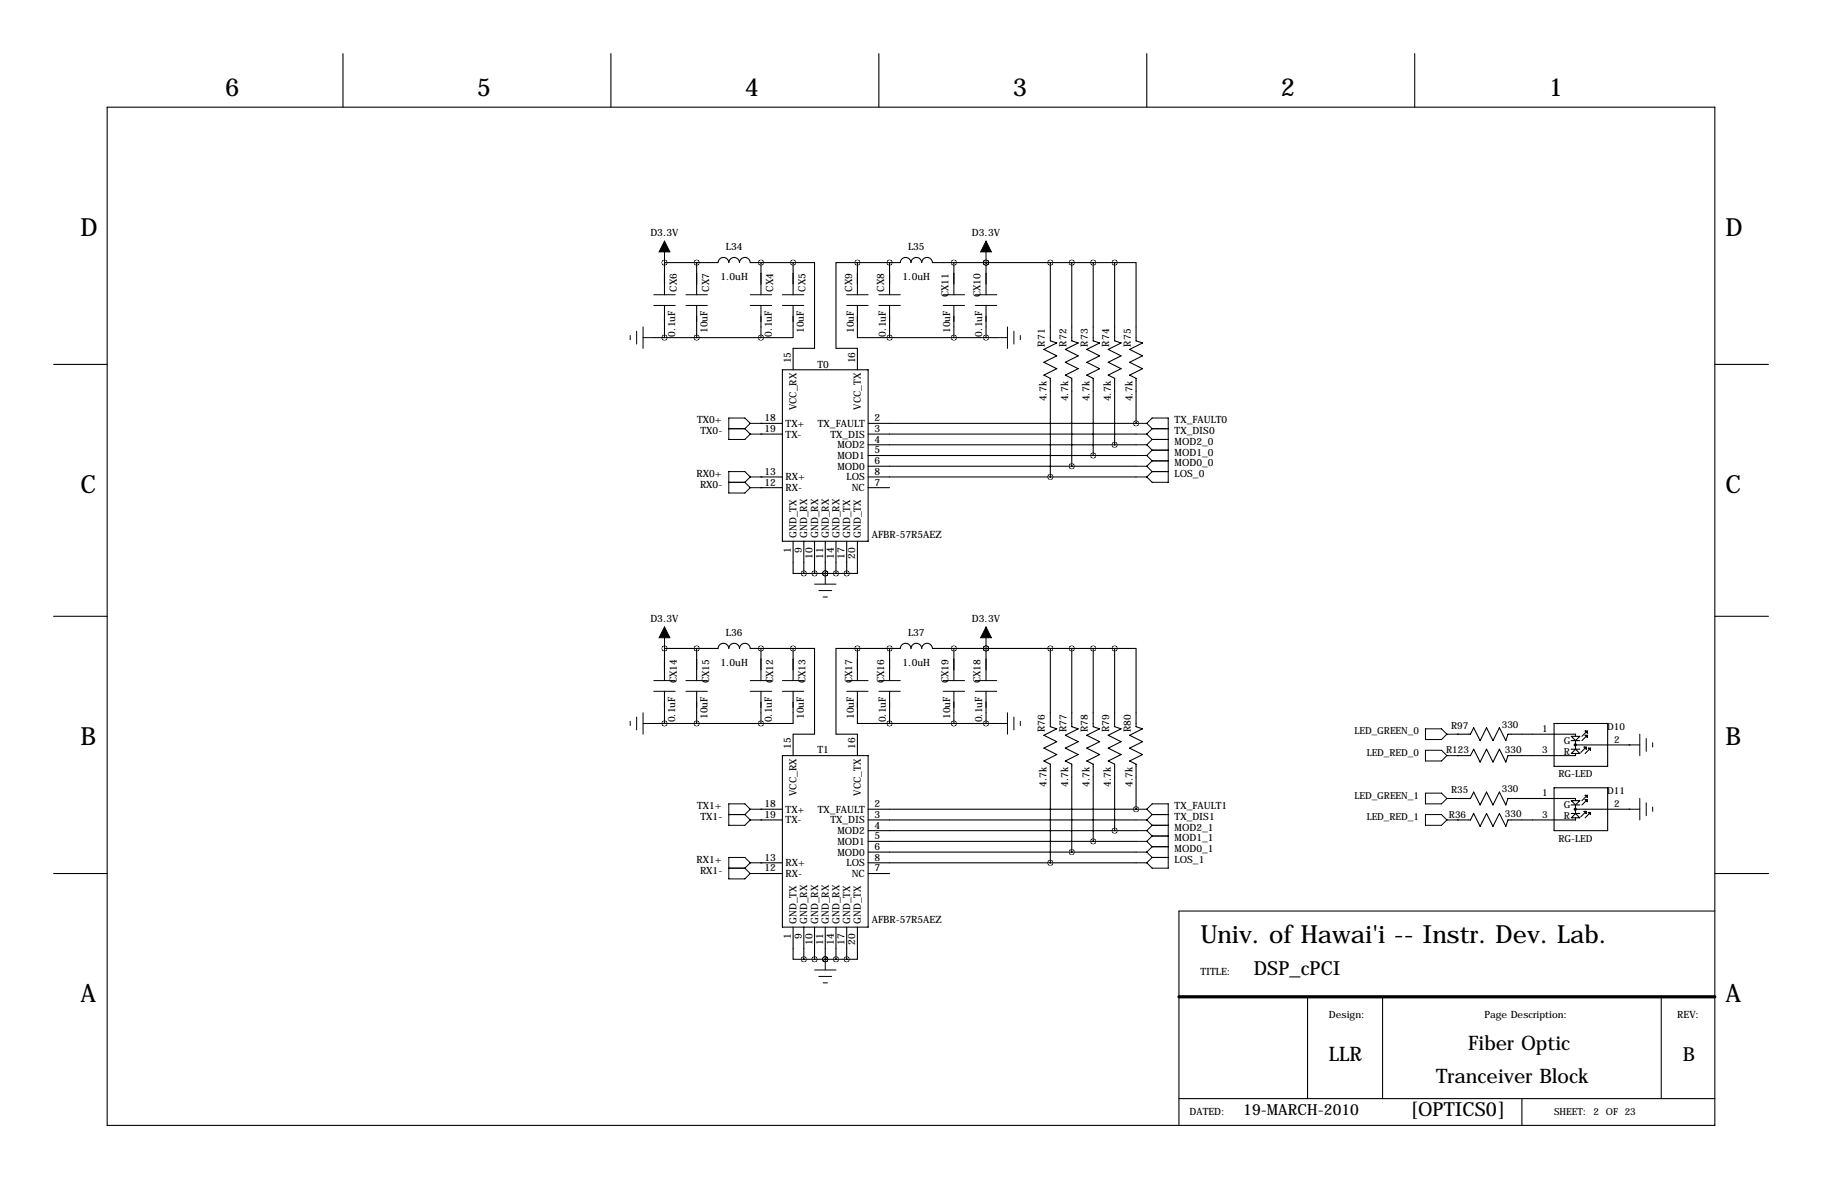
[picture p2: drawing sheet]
<svg xmlns="http://www.w3.org/2000/svg" width="432mm" height="279mm" viewBox="0 0 432 279" stroke-linecap="round" stroke-linejoin="round" font-family="sans-serif">
<g fill="none" stroke="#000" stroke-width=".25">
<path d="M81.3 12.7v12.7M144.8 12.7v12.7M208.3 12.7v12.7M271.8 12.7v12.7M335.3 12.7v12.7M25.4 25.4h381v241.3h-381zM157.5 62.2h12.7a1.27 1.27 0 0 1 1.3-1.2 1.27 1.27 0 0 1 1.2 1.2 1.27 1.27 0 0 1 1.3-1.2 1.27 1.27 0 0 1 1.3 1.2 1.27 1.27 0 0 1 1.2-1.2 1.27 1.27 0 0 1 1.3 1.2h10.2M157.5 62.2h.1M157.5 62.2v7.6M157.5 72.4v7.6M165.1 62.2v7.6M165.1 72.4v7.6"/>
<path d="M180.3 62.2h.1M180.3 62.2v7.6M180.3 72.4v7.6M188 72.4v7.6h-7.7M188 62.2h5v20.3h-5v5.1M188 62.2v7.6M203.2 62.2h10.2a1.27 1.27 0 0 1 1.2-1.2 1.27 1.27 0 0 1 1.3 1.2 1.27 1.27 0 0 1 1.3-1.2 1.27 1.27 0 0 1 1.2 1.2 1.27 1.27 0 0 1 1.3-1.2 1.27 1.27 0 0 1 1.3 1.2h43.2M203.2 72.4v7.6h7.6M203.2 62.2h-5.1v20.3h5.1v5.1M203.2 62.2v7.6M210.8 62.2h.1M210.8 62.2v7.6"/>
<path d="M210.8 72.4v7.6M226.1 62.2v7.6M226.1 72.4v7.6M233.7 62.2h.1M233.7 62.2v7.6M233.7 72.4v7.6M248.9 62.2v18.6l1.5 .5-3 1.5 3 1.5-3 1.6 3 1.5-3 1.5 1.5 .8v23.3M254 62.2v18.6l1.5 .5-3 1.5 3 1.5-3 1.6 3 1.5-3 1.5 1.5 .8v20.8M259.1 62.2v18.6l1.5 .5-3 1.5 3 1.5-3 1.6 3 1.5-3 1.5 1.5 .8v18.2M264.2 62.2h5v18.6l1.6 .5-3.1 1.5 3.1 1.5-3.1 1.6 3.1 1.5-3.1 1.5 1.5 .8v10.6M264.2 62.2v18.6l1.5 .5-3.1 1.5 3.1 1.5-3.1 1.6 3.1 1.5-3.1 1.5 1.6 .8v15.7M12.7 86.4h12.7"/>
<path d="M154.9 80h25.4M185.4 87.6h20.3v40.7h-20.3zM210.8 80h25.4M406.4 86.4h12.7M180.3 100.3h.1M180.3 102.9h.1M180.3 113h.1M180.3 115.6h.1M180.3 100.3h5.1M180.3 102.9h5.1M180.3 115.6h5.1M180.3 113h5.1"/>
<path d="M205.7 100.3h63.5M205.7 102.9h63.5M205.7 105.4h63.5M205.7 107.9h63.5M205.7 110.5h63.5M205.7 115.6h5.1M205.7 113h63.5M269.2 100.3h.1M188 128.3v7.6h2.5M190.5 128.3v7.6M190.5 135.9h10.2M193 128.3v7.6"/>
<path d="M195.6 135.9h.1M195.6 128.3v7.6M198.1 128.3v7.6M200.7 128.3v7.6M203.2 128.3v7.6h-2.5M12.7 146h12.7M157.5 153.7h.1M157.5 153.7v7.6M157.5 153.7h12.7M165.1 153.7v7.6M170.2 153.7a1.27 1.27 0 0 1 1.3-1.2 1.27 1.27 0 0 1 1.2 1.2M172.7 153.7a1.27 1.27 0 0 1 1.3-1.2 1.27 1.27 0 0 1 1.3 1.2"/>
<path d="M175.3 153.7a1.27 1.27 0 0 1 1.2-1.2 1.27 1.27 0 0 1 1.3 1.2h10.2M180.3 153.7h.1M180.3 153.7v7.6M188 153.7h5v20.3h-5v5.1M188 153.7v7.6M203.2 153.7h-5.1v20.3h5.1v5.1M203.2 153.7v7.6M203.2 153.7h10.2M210.8 153.7h.1M210.8 153.7v7.6M213.4 153.7a1.27 1.27 0 0 1 1.2-1.2 1.27 1.27 0 0 1 1.3 1.2M215.9 153.7a1.27 1.27 0 0 1 1.3-1.2 1.27 1.27 0 0 1 1.2 1.2"/>
<path d="M218.4 153.7a1.27 1.27 0 0 1 1.3-1.2 1.27 1.27 0 0 1 1.3 1.2h43.2M226.1 153.7v7.6M233.7 153.7h.1M233.7 153.7v7.6M248.9 153.7v18.5l1.5 .5-3 1.5 3 1.6-3 1.5 3 1.5-3 1.5 1.5 .8v23.4M254 153.7v18.5l1.5 .5-3 1.5 3 1.6-3 1.5 3 1.5-3 1.5 1.5 .8v20.8M259.1 153.7v18.5l1.5 .5-3 1.5 3 1.6-3 1.5 3 1.5-3 1.5 1.5 .8v18.3M264.2 153.7h5v18.5l1.6 .5-3.1 1.5 3.1 1.6-3.1 1.5 3.1 1.5-3.1 1.5 1.5 .8v10.7M264.2 153.7v18.5l1.5 .5-3.1 1.5 3.1 1.6-3.1 1.5 3.1 1.5-3.1 1.5 1.6 .8v15.7M406.4 146h12.7M154.9 171.4h25.4M157.5 163.8v7.6"/>
<path d="M165.1 163.8v7.6M180.3 163.8v7.6M185.4 179.1h20.3v40.6h-20.3zM188 163.8v7.6h-7.7M203.2 163.8v7.6h7.6M210.8 163.8v7.6M210.8 171.4h25.4M226.1 163.8v7.6M233.7 163.8v7.6M345.4 174h.1M345.4 179.1h.1M345.4 174h3.1l.7-1.5 1.6 3 1.5-3 1.5 3 1.5-3 1.6 3 .5-1.5h16v.5"/>
<path d="M368.3 171.4h12.7v10.2h-12.7zM372.4 174.5h2l-1 1M372.4 175.5h2M372.4 177.5h2M372.6 174.5l-.1 .1 .9 .9M373.4 178.6v.5h-16l-.5 1.5-1.6-3.1-1.5 3.1-1.5-3.1-1.5 3.1-1.6-3.1-.7 1.6h-3.1M373.4 175.5v2M373.4 177.5l1 1.1h-2M373.4 177.5l-.9 1 .1 .1M373.4 176.5h12.7M375.4 177h.5v.5zM375.7 173.2h.5v.5z"/>
<path d="M375.7 174.2h.5v.6zM375.7 177.3l-1.1 1M375.9 173.5l-1 1M375.9 174.5l-1 1M376.4 177.3h.5v.5zM376.7 177.5l-1 1.1M386.1 176.5h.1M180.3 191.8h.1M180.3 194.3h.1M180.3 191.8h5.1M180.3 194.3h5.1M205.7 191.8h63.5"/>
<path d="M205.7 194.3h63.5M205.7 196.8h63.5M205.7 199.4h63.5M269.2 191.8h.1M345.4 189.2h.1M345.4 194.3h.1M345.4 189.2h3.1l.7-1.5 1.6 3.1 1.5-3.1 1.5 3.1 1.5-3.1 1.6 3.1 .5-1.6h16v.5M368.3 186.7h12.7v10.1h-12.7zM372.4 189.7h2l-1 1.1M372.4 190.8h2M372.4 192.8h2M372.6 189.7l-.1 .1 .9 1"/>
<path d="M373.4 191.8h12.7M373.4 193.8v.5h-16l-.5 1.5-1.6-3-1.5 3-1.5-3-1.5 3-1.6-3-.7 1.5h-3.1M373.4 190.8v2M373.4 192.8l1 1h-2M373.4 192.8l-.9 .9 .1 .1M375.4 192.3h.5v.5zM375.7 188.5h.5v.5zM375.7 189.5h.5v.5zM375.7 192.5l-1.1 1M375.9 188.7l-1 1M375.9 189.7l-1 1.1M376.4 192.5h.5v.5z"/>
<path d="M376.7 192.8l-1 1M386.1 191.8h.1M12.7 207h12.7M180.3 204.5h.1M180.3 207h.1M180.3 207h5.1M180.3 204.5h5.1M188 219.7v7.6h2.5M190.5 219.7v7.6M193 219.7v7.6M195.6 219.7v7.6M198.1 219.7v7.6"/>
<path d="M200.7 219.7v7.6M203.2 219.7v7.6h-2.5M205.7 207h5.1M205.7 201.9h63.5M205.7 204.5h63.5M406.4 215.9h-127v50.8M406.5 207h12.7M190.5 227.3h10.2M195.6 227.3h.1M309.9 236.2v24.1M327.7 236.2v24.1M393.7 236.2v24.1"/>
<path d="M279.4 260.3h127M360.7 260.3v6.4"/>
<circle cx="373.3" cy="176.5" r=".25"/>
<circle cx="373.3" cy="191.8" r=".25"/>
</g>
<path d="M279.4 236.2h127" fill="none" stroke="#000" stroke-width=".76"/>
<g fill="none" stroke="#000" stroke-width=".24">
<path d="M157.5 57.2v5M233.7 57.2v5M149.4 79.5v1M150.9 78.5v3M152.4 77.5v5M154.9 72.4h5.1M154.9 69.8h5.1M162.6 72.4h5M162.6 69.8h5M177.8 72.4h5.1M177.8 69.8h5.1M185.4 72.4h5.1"/>
<path d="M185.4 69.8h5.1M200.7 72.4h5M200.7 69.8h5M208.3 72.4h5.1M208.3 69.8h5.1M223.5 72.4h5.1M223.5 69.8h5.1M231.1 72.4h5.1M231.1 69.8h5.1M238.8 77.5v5M240.3 78.5v3M241.8 79.5v1"/>
<path d="M152.4 80h2.5M236.2 80h2.6M172.7 101.6h3.8M172.7 114.3h3.8M176.5 101.6l1.3 1.3M176.5 114.3l1.3 1.3M177.8 100.3h2.5M177.8 100.3l-1.3-1.2h-3.8v5h3.8l1.3-1.2M177.8 102.9h2.5M177.8 113l-1.3-1.2h-3.8v5h3.8l1.3-1.2M177.8 113h2.5M177.8 100.3l-1.3 1.3"/>
<path d="M177.8 113l-1.3 1.3M177.8 115.6h2.5M269.2 100.3h2.6M269.2 102.9h2.6M269.2 105.4h2.6M269.2 107.9h2.6M269.2 110.5h2.6M269.2 113h2.6M271.8 100.3l1.2 1.3M271.8 100.3l1.2-1.2h3.9v15.2h-3.9l-1.2-1.3M271.8 102.9l1.2 1.2M271.8 105.4l1.2 1.3"/>
<path d="M271.8 107.9l1.2 1.3M271.8 110.5l1.2 1.3M273 101.6h3.9M273 104.1h3.9M273 101.6l-1.2 1.3M273 106.7h3.9M273 104.1l-1.2 1.3M273 109.2h3.9M273 106.7l-1.2 1.2M273 111.8h3.9M273 109.2l-1.2 1.3M273 111.8l-1.2 1.2"/>
<path d="M193 138.4h5.1M194.1 140h3M195.6 135.9v2.5M157.5 148.6v5.1M195.1 141.5h1M233.7 148.6v5.1M149.4 170.9v1.1M150.9 169.9v3.1M152.4 168.9v5.1M152.4 171.4h2.5M154.9 163.8h5.1M154.9 161.3h5.1"/>
<path d="M162.6 163.8h5M162.6 161.3h5M177.8 163.8h5.1M177.8 161.3h5.1M185.4 163.8h5.1M185.4 161.3h5.1M200.7 163.8h5M200.7 161.3h5M208.3 163.8h5.1M208.3 161.3h5.1M223.5 163.8h5.1M223.5 161.3h5.1"/>
<path d="M231.1 163.8h5.1M231.1 161.3h5.1M236.2 171.4h2.6M238.8 168.9v5.1M240.3 169.9v3.1M241.8 170.9v1.1M337.8 172.7h3.8l1.3 1.3-1.3 1.3h-3.8zM337.8 177.8h3.8l1.3 1.3-1.3 1.2h-3.8zM342.9 174h2.5M342.9 179.1h2.5M386.1 176.5h2.5M388.6 174v5.1"/>
<path d="M390.1 175v3.1M391.7 176v1M172.7 193h3.8M176.5 193l1.3 1.3M177.8 191.8l-1.3-1.3h-3.8v5.1h3.8l1.3-1.3M177.8 191.8h2.5M177.8 194.3h2.5M177.8 191.8l-1.3 1.2M269.2 191.8h2.6M269.2 194.3h2.6M269.2 196.8h2.6M269.2 199.4h2.6"/>
<path d="M271.8 191.8l1.2-1.3h3.9v15.2h-3.9l-1.2-1.2M271.8 191.8l1.2 1.2M271.8 194.3l1.2 1.3M271.8 196.8l1.2 1.3M271.8 199.4l1.2 1.3M273 193h3.9M273 195.6h3.9M273 193l-1.2 1.3M273 198.1h3.9M273 195.6l-1.2 1.2M273 198.1l-1.2 1.3M337.8 193h3.8l1.3 1.3-1.3 1.3h-3.8z"/>
<path d="M337.8 188h3.8l1.3 1.2-1.3 1.3h-3.8zM342.9 194.3h2.5M342.9 189.2h2.5M386.1 191.8h2.5M388.6 189.2v5.1M390.1 190.2v3.1M391.7 191.3v1M172.7 205.7h3.8M176.5 205.7l1.3 1.3M177.8 204.5l-1.3-1.3h-3.8v5.1h3.8l1.3-1.3M177.8 204.5h2.5M177.8 204.5l-1.3 1.2"/>
<path d="M177.8 207h2.5M269.2 201.9h2.6M269.2 204.5h2.6M271.8 201.9l1.2 1.3M273 200.7h3.9M273 203.2h3.9M273 200.7l-1.2 1.2M273 203.2l-1.2 1.3M193 229.9h5.1M194.1 231.4h3M195.1 232.9h1M195.6 227.3v2.6"/>
</g>
<path d="M157.5 57.2l1.2 2.5h-2.5zM233.7 57.2l1.2 2.5h-2.5zM157.5 148.6l1.2 2.5h-2.5zM233.7 148.6l1.2 2.5h-2.5z" fill="#000" stroke="#000" stroke-width=".24"/>
<path d="M200.6 135.9a.05 .05 0 0 0 .1 0 .05 .05 0 0 0-.1 0zM198.1 135.9a.05 .05 0 0 0 .1 0 .05 .05 0 0 0-.1 0zM195.5 135.9a.05 .05 0 0 0 .1 0 .05 .05 0 0 0-.1 0zM193 135.9a.05 .05 0 0 0 .1 0 .05 .05 0 0 0-.1 0zM180.3 62.2a.05 .05 0 0 0 .1 0 .05 .05 0 0 0-.1 0zM157.4 80a.05 .05 0 0 0 .1 0 .05 .05 0 0 0-.1 0zM157.4 62.2a.05 .05 0 0 0 .1 0 .05 .05 0 0 0-.1 0zM210.8 62.2a.05 .05 0 0 0 .1 0 .05 .05 0 0 0-.1 0zM233.6 80a.05 .05 0 0 0 .1 0 .05 .05 0 0 0-.1 0zM226 62.2a.05 .05 0 0 0 .1 0 .05 .05 0 0 0-.1 0zM233.6 62.2a.05 .05 0 0 0 .1 0 .05 .05 0 0 0-.1 0zM187.9 62.2a.05 .05 0 0 0 .1 0 .05 .05 0 0 0-.1 0zM233.6 62.2a.05 .05 0 0 0 .1 0 .05 .05 0 0 0-.1 0zM264.1 62.2a.05 .05 0 0 0 .1 0 .05 .05 0 0 0-.1 0zM259 62.2a.05 .05 0 0 0 .1 0 .05 .05 0 0 0-.1 0zM248.9 62.2a.05 .05 0 0 0 .1 0 .05 .05 0 0 0-.1 0zM269.2 100.3a.05 .05 0 0 0 .1 0 .05 .05 0 0 0-.1 0zM259 108a.05 .05 0 0 0 .1 0 .05 .05 0 0 0-.1 0zM264.1 105.4a.05 .05 0 0 0 .1 0 .05 .05 0 0 0-.1 0zM248.9 113a.05 .05 0 0 0 .1 0 .05 .05 0 0 0-.1 0zM200.6 227.3a.05 .05 0 0 0 .1 0 .05 .05 0 0 0-.1 0zM198.1 227.3a.05 .05 0 0 0 .1 0 .05 .05 0 0 0-.1 0zM195.5 227.3a.05 .05 0 0 0 .1 0 .05 .05 0 0 0-.1 0zM193 227.3a.05 .05 0 0 0 .1 0 .05 .05 0 0 0-.1 0zM180.3 153.7a.05 .05 0 0 0 .1 0 .05 .05 0 0 0-.1 0zM157.4 171.5a.05 .05 0 0 0 .1 0 .05 .05 0 0 0-.1 0zM157.4 153.7a.05 .05 0 0 0 .1 0 .05 .05 0 0 0-.1 0zM210.8 153.7a.05 .05 0 0 0 .1 0 .05 .05 0 0 0-.1 0zM233.6 171.5a.05 .05 0 0 0 .1 0 .05 .05 0 0 0-.1 0zM226 153.7a.05 .05 0 0 0 .1 0 .05 .05 0 0 0-.1 0zM233.6 153.7a.05 .05 0 0 0 .1 0 .05 .05 0 0 0-.1 0zM187.9 153.7a.05 .05 0 0 0 .1 0 .05 .05 0 0 0-.1 0zM233.6 153.7a.05 .05 0 0 0 .1 0 .05 .05 0 0 0-.1 0zM264.1 153.7a.05 .05 0 0 0 .1 0 .05 .05 0 0 0-.1 0zM259 153.7a.05 .05 0 0 0 .1 0 .05 .05 0 0 0-.1 0zM248.9 153.7a.05 .05 0 0 0 .1 0 .05 .05 0 0 0-.1 0zM269.2 191.8a.05 .05 0 0 0 .1 0 .05 .05 0 0 0-.1 0zM259 199.4a.05 .05 0 0 0 .1 0 .05 .05 0 0 0-.1 0zM264.1 196.9a.05 .05 0 0 0 .1 0 .05 .05 0 0 0-.1 0zM248.9 204.5a.05 .05 0 0 0 .1 0 .05 .05 0 0 0-.1 0zM195.5 135.9a.05 .05 0 0 0 .1 0 .05 .05 0 0 0-.1 0zM180.3 80a.05 .05 0 0 0 .1 0 .05 .05 0 0 0-.1 0zM210.8 80a.05 .05 0 0 0 .1 0 .05 .05 0 0 0-.1 0zM226 80a.05 .05 0 0 0 .1 0 .05 .05 0 0 0-.1 0zM195.5 227.3a.05 .05 0 0 0 .1 0 .05 .05 0 0 0-.1 0zM180.3 171.5a.05 .05 0 0 0 .1 0 .05 .05 0 0 0-.1 0zM210.8 171.5a.05 .05 0 0 0 .1 0 .05 .05 0 0 0-.1 0zM226 171.5a.05 .05 0 0 0 .1 0 .05 .05 0 0 0-.1 0z" fill="#000" stroke="#000" stroke-width="1.3"/>
<g font-size="5.9">
<text x="53.3" y="22.9">6</text>
<text x="113" y="22.9">5</text>
<text x="176.5" y="22.9">4</text>
<text x="240" y="22.9">3</text>
<text x="303.5" y="22.9">2</text>
<text x="367" y="22.9">1</text>
<text x="19" y="55.9">D</text>
<text x="408.9" y="55.9">D</text>
<text x="19" y="116.8">C</text>
<text x="408.9" y="116.8">C</text>
<text x="19" y="176.5">B</text>
<text x="408.9" y="176.5">B</text>
<text x="284.5" y="223.5">Univ. of Hawai'i -- Instr. Dev. Lab.</text>
<text x="19" y="237.5">A</text>
<text x="408.9" y="237.5">A</text>
</g>
<g font-size="4.7">
<text x="315" y="251.5">LLR</text>
<text x="348" y="248.9">Fiber Optic</text>
<text x="340.4" y="256.5">Tranceiver Block</text>
</g>
<g font-size="4.6">
<text x="297.2" y="231.1">DSP_cPCI</text>
<text x="398.8" y="251.5">B</text>
<text x="334.2" y="264.5">[OPTICS0]</text>
</g>
<text font-size="3.6" x="294.6" y="264.2">19-MARCH-2010</text>
<g font-size="2.4">
<text x="154.2" y="55.9">D3.3V</text>
<text x="172" y="59.2">L34</text>
<text x="215.2" y="59.2">L35</text>
<text x="230.4" y="55.9">D3.3V</text>
<text x="160.4" y="69.1" transform="rotate(-90 160.4 69.1)">CX6</text>
<text x="168" y="69.1" transform="rotate(-90 168 69.1)">CX7</text>
<text x="170.7" y="66.4">1.0uH</text>
<text x="183.3" y="69.1" transform="rotate(-90 183.3 69.1)">CX4</text>
<text x="190.9" y="69.1" transform="rotate(-90 190.9 69.1)">CX5</text>
<text x="201.9" y="69.1" transform="rotate(-90 201.9 69.1)">CX9</text>
<text x="209.5" y="69.1" transform="rotate(-90 209.5 69.1)">CX8</text>
<text x="213.9" y="66.4">1.0uH</text>
<text x="224.8" y="70.5" transform="rotate(-90 224.8 70.5)">CX11</text>
<text x="232.4" y="70.5" transform="rotate(-90 232.4 70.5)">CX10</text>
<text x="160" y="79.8" transform="rotate(-90 160 79.8)">0.1uF</text>
<text x="167.6" y="79" transform="rotate(-90 167.6 79)">10uF</text>
<text x="182.9" y="79.8" transform="rotate(-90 182.9 79.8)">0.1uF</text>
<text x="190.5" y="79" transform="rotate(-90 190.5 79)">10uF</text>
<text x="202.3" y="79" transform="rotate(-90 202.3 79)">10uF</text>
<text x="209.9" y="79.8" transform="rotate(-90 209.9 79.8)">0.1uF</text>
<text x="225.2" y="79" transform="rotate(-90 225.2 79)">10uF</text>
<text x="232.8" y="79.8" transform="rotate(-90 232.8 79.8)">0.1uF</text>
<text x="247.6" y="82.1" transform="rotate(-90 247.6 82.1)">R71</text>
<text x="252.7" y="82.1" transform="rotate(-90 252.7 82.1)">R72</text>
<text x="257.8" y="82.1" transform="rotate(-90 257.8 82.1)">R73</text>
<text x="262.9" y="82.1" transform="rotate(-90 262.9 82.1)">R74</text>
<text x="268" y="82.1" transform="rotate(-90 268 82.1)">R75</text>
<text x="187.5" y="86.1" transform="rotate(-90 187.5 86.1)">15</text>
<text x="193.7" y="87.1">T0</text>
<text x="202.7" y="86.1" transform="rotate(-90 202.7 86.1)">16</text>
<text x="248" y="95.1" transform="rotate(-90 248 95.1)">4.7k</text>
<text x="253.1" y="95.1" transform="rotate(-90 253.1 95.1)">4.7k</text>
<text x="258.2" y="95.1" transform="rotate(-90 258.2 95.1)">4.7k</text>
<text x="263.3" y="95.1" transform="rotate(-90 263.3 95.1)">4.7k</text>
<text x="268.4" y="95.1" transform="rotate(-90 268.4 95.1)">4.7k</text>
<text x="165.2" y="100.3">TX0+</text>
<text x="181.2" y="99.8">18</text>
<text x="186.2" y="101.2">TX+</text>
<text x="188.8" y="97.2" transform="rotate(-90 188.8 97.2)">VCC_RX</text>
<text x="193.8" y="101.2">TX_FAULT</text>
<text x="204" y="97.1" transform="rotate(-90 204 97.1)">VCC_TX</text>
<text x="207.3" y="99.8">2</text>
<text x="278.4" y="100.3">TX_FAULT0</text>
<text x="166" y="102.9">TX0-</text>
<text x="181.2" y="102.4">19</text>
<text x="186.2" y="103.7">TX-</text>
<text x="196.8" y="103.7">TX_DIS</text>
<text x="198.5" y="106.2">MOD2</text>
<text x="207.3" y="102.4">3</text>
<text x="207.3" y="104.9">4</text>
<text x="207.3" y="107.4">5</text>
<text x="278.4" y="102.9">TX_DIS0</text>
<text x="278.4" y="105.4">MOD2_0</text>
<text x="278.4" y="107.9">MOD1_0</text>
<text x="165.1" y="113">RX0+</text>
<text x="181.2" y="112.5">13</text>
<text x="186.2" y="113.9">RX+</text>
<text x="198.5" y="108.8">MOD1</text>
<text x="198.5" y="111.3">MOD0</text>
<text x="200.6" y="113.9">LOS</text>
<text x="207.3" y="110">6</text>
<text x="207.3" y="112.5">8</text>
<text x="278.4" y="110.5">MOD0_0</text>
<text x="278.4" y="113">LOS_0</text>
<text x="165.9" y="115.6">RX0-</text>
<text x="181.2" y="115.1">12</text>
<text x="186.2" y="116.4">RX-</text>
<text x="201.9" y="116.4">NC</text>
<text x="207.3" y="115.1">7</text>
<text x="187.5" y="131.2" transform="rotate(-90 187.5 131.2)">1</text>
<text x="188.8" y="127.5" transform="rotate(-90 188.8 127.5)">GND_TX</text>
<text x="190" y="131.2" transform="rotate(-90 190 131.2)">9</text>
<text x="191.3" y="127.5" transform="rotate(-90 191.3 127.5)">GND_RX</text>
<text x="193.9" y="127.5" transform="rotate(-90 193.9 127.5)">GND_RX</text>
<text x="196.4" y="127.5" transform="rotate(-90 196.4 127.5)">GND_RX</text>
<text x="199" y="127.5" transform="rotate(-90 199 127.5)">GND_RX</text>
<text x="201.5" y="127.5" transform="rotate(-90 201.5 127.5)">GND_TX</text>
<text x="204" y="127.5" transform="rotate(-90 204 127.5)">GND_TX</text>
<text x="206.6" y="127.4">AFBR-57R5AEZ</text>
<text x="192.5" y="132.5" transform="rotate(-90 192.5 132.5)">10</text>
<text x="195.1" y="132.5" transform="rotate(-90 195.1 132.5)">11</text>
<text x="197.6" y="132.5" transform="rotate(-90 197.6 132.5)">14</text>
<text x="200.2" y="132.5" transform="rotate(-90 200.2 132.5)">17</text>
<text x="202.7" y="132.5" transform="rotate(-90 202.7 132.5)">20</text>
<text x="154.2" y="147.3">D3.3V</text>
<text x="230.4" y="147.3">D3.3V</text>
<text x="172" y="150.6">L36</text>
<text x="215.2" y="150.6">L37</text>
<text x="160.4" y="161.9" transform="rotate(-90 160.4 161.9)">CX14</text>
<text x="168" y="161.9" transform="rotate(-90 168 161.9)">CX15</text>
<text x="170.7" y="157.9">1.0uH</text>
<text x="183.3" y="161.9" transform="rotate(-90 183.3 161.9)">CX12</text>
<text x="190.9" y="161.9" transform="rotate(-90 190.9 161.9)">CX13</text>
<text x="201.9" y="161.9" transform="rotate(-90 201.9 161.9)">CX17</text>
<text x="209.5" y="161.9" transform="rotate(-90 209.5 161.9)">CX16</text>
<text x="213.9" y="157.9">1.0uH</text>
<text x="224.8" y="161.9" transform="rotate(-90 224.8 161.9)">CX19</text>
<text x="232.4" y="161.9" transform="rotate(-90 232.4 161.9)">CX18</text>
<text x="160" y="171.2" transform="rotate(-90 160 171.2)">0.1uF</text>
<text x="167.6" y="170.4" transform="rotate(-90 167.6 170.4)">10uF</text>
<text x="182.9" y="171.2" transform="rotate(-90 182.9 171.2)">0.1uF</text>
<text x="190.5" y="170.4" transform="rotate(-90 190.5 170.4)">10uF</text>
<text x="202.3" y="170.4" transform="rotate(-90 202.3 170.4)">10uF</text>
<text x="209.9" y="171.2" transform="rotate(-90 209.9 171.2)">0.1uF</text>
<text x="225.2" y="170.4" transform="rotate(-90 225.2 170.4)">10uF</text>
<text x="232.8" y="171.2" transform="rotate(-90 232.8 171.2)">0.1uF</text>
<text x="247.6" y="173.6" transform="rotate(-90 247.6 173.6)">R76</text>
<text x="252.7" y="173.6" transform="rotate(-90 252.7 173.6)">R77</text>
<text x="257.8" y="173.6" transform="rotate(-90 257.8 173.6)">R78</text>
<text x="262.9" y="173.6" transform="rotate(-90 262.9 173.6)">R79</text>
<text x="268" y="173.6" transform="rotate(-90 268 173.6)">R80</text>
<text x="187.5" y="177.5" transform="rotate(-90 187.5 177.5)">15</text>
<text x="193.7" y="178.6">T1</text>
<text x="202.7" y="177.5" transform="rotate(-90 202.7 177.5)">16</text>
<text x="165.2" y="191.8">TX1+</text>
<text x="181.2" y="191.3">18</text>
<text x="188.8" y="188.7" transform="rotate(-90 188.8 188.7)">VCC_RX</text>
<text x="204" y="188.5" transform="rotate(-90 204 188.5)">VCC_TX</text>
<text x="207.3" y="191.3">2</text>
<text x="248" y="186.5" transform="rotate(-90 248 186.5)">4.7k</text>
<text x="253.1" y="186.5" transform="rotate(-90 253.1 186.5)">4.7k</text>
<text x="258.2" y="186.5" transform="rotate(-90 258.2 186.5)">4.7k</text>
<text x="263.3" y="186.5" transform="rotate(-90 263.3 186.5)">4.7k</text>
<text x="268.4" y="186.5" transform="rotate(-90 268.4 186.5)">4.7k</text>
<text x="278.4" y="191.8">TX_FAULT1</text>
<text x="166" y="194.3">TX1-</text>
<text x="181.2" y="193.8">19</text>
<text x="186.2" y="192.6">TX+</text>
<text x="186.2" y="195.1">TX-</text>
<text x="193.8" y="192.6">TX_FAULT</text>
<text x="196.8" y="195.1">TX_DIS</text>
<text x="198.5" y="197.7">MOD2</text>
<text x="207.3" y="193.8">3</text>
<text x="207.3" y="196.3">4</text>
<text x="278.4" y="194.3">TX_DIS1</text>
<text x="278.4" y="196.8">MOD2_1</text>
<text x="181.2" y="204">13</text>
<text x="198.5" y="200.2">MOD1</text>
<text x="198.5" y="202.8">MOD0</text>
<text x="207.3" y="198.9">5</text>
<text x="207.3" y="201.4">6</text>
<text x="207.3" y="204">8</text>
<text x="278.4" y="199.4">MOD1_1</text>
<text x="278.4" y="201.9">MOD0_1</text>
<text x="165.1" y="204.5">RX1+</text>
<text x="165.9" y="207">RX1-</text>
<text x="181.2" y="206.5">12</text>
<text x="186.2" y="207.8">RX-</text>
<text x="186.2" y="205.3">RX+</text>
<text x="200.6" y="205.3">LOS</text>
<text x="201.9" y="207.8">NC</text>
<text x="207.3" y="206.5">7</text>
<text x="278.4" y="204.5">LOS_1</text>
<text x="188.8" y="218.9" transform="rotate(-90 188.8 218.9)">GND_TX</text>
<text x="191.3" y="218.9" transform="rotate(-90 191.3 218.9)">GND_RX</text>
<text x="193.9" y="218.9" transform="rotate(-90 193.9 218.9)">GND_RX</text>
<text x="196.4" y="218.9" transform="rotate(-90 196.4 218.9)">GND_RX</text>
<text x="199" y="218.9" transform="rotate(-90 199 218.9)">GND_RX</text>
<text x="201.5" y="218.9" transform="rotate(-90 201.5 218.9)">GND_TX</text>
<text x="204" y="218.9" transform="rotate(-90 204 218.9)">GND_TX</text>
<text x="206.6" y="218.8">AFBR-57R5AEZ</text>
<text x="187.5" y="222.6" transform="rotate(-90 187.5 222.6)">1</text>
<text x="190" y="222.6" transform="rotate(-90 190 222.6)">9</text>
<text x="192.5" y="224" transform="rotate(-90 192.5 224)">10</text>
<text x="195.1" y="224" transform="rotate(-90 195.1 224)">11</text>
<text x="197.6" y="224" transform="rotate(-90 197.6 224)">14</text>
<text x="200.2" y="224" transform="rotate(-90 200.2 224)">17</text>
<text x="202.7" y="224" transform="rotate(-90 202.7 224)">20</text>
<text x="284.5" y="231.1">TITLE:</text>
<text x="315" y="241.3">Design:</text>
<text x="351.8" y="241.3">Page Description:</text>
<text x="397.5" y="241.3">REV:</text>
<text x="281.9" y="264.2">DATED:</text>
</g>
<g font-size="2.3">
<text x="321" y="174">LED_GREEN_0</text>
<text x="343.9" y="172.7">R97</text>
<text x="355.9" y="172.6">330</text>
<text x="365.5" y="173.5">1</text>
<text x="380.9" y="173">D10</text>
<text x="323.9" y="179.1">LED_RED_0</text>
<text x="342.7" y="178.6">R123</text>
<text x="356.7" y="178.4">330</text>
<text x="365.5" y="178.6">3</text>
<text x="370.6" y="176.3">G</text>
<text x="370.6" y="178.8">R</text>
<text x="382.5" y="176">2</text>
<text x="369.4" y="184.2">RG-LED</text>
<text x="321" y="189.2">LED_GREEN_1</text>
<text x="343.9" y="188">R35</text>
<text x="355.9" y="187.8">330</text>
<text x="365.5" y="188.7">1</text>
<text x="370.6" y="191.5">G</text>
<text x="380.9" y="188.2">D11</text>
<text x="382.5" y="191.3">2</text>
<text x="323.9" y="194.3">LED_RED_1</text>
<text x="343.4" y="193.8">R36</text>
<text x="356.7" y="193.6">330</text>
<text x="365.5" y="193.8">3</text>
<text x="370.6" y="194.1">R</text>
<text x="369.4" y="199.5">RG-LED</text>
<text x="368.3" y="264.2">SHEET: 2 OF 23</text>
</g>
</svg>
